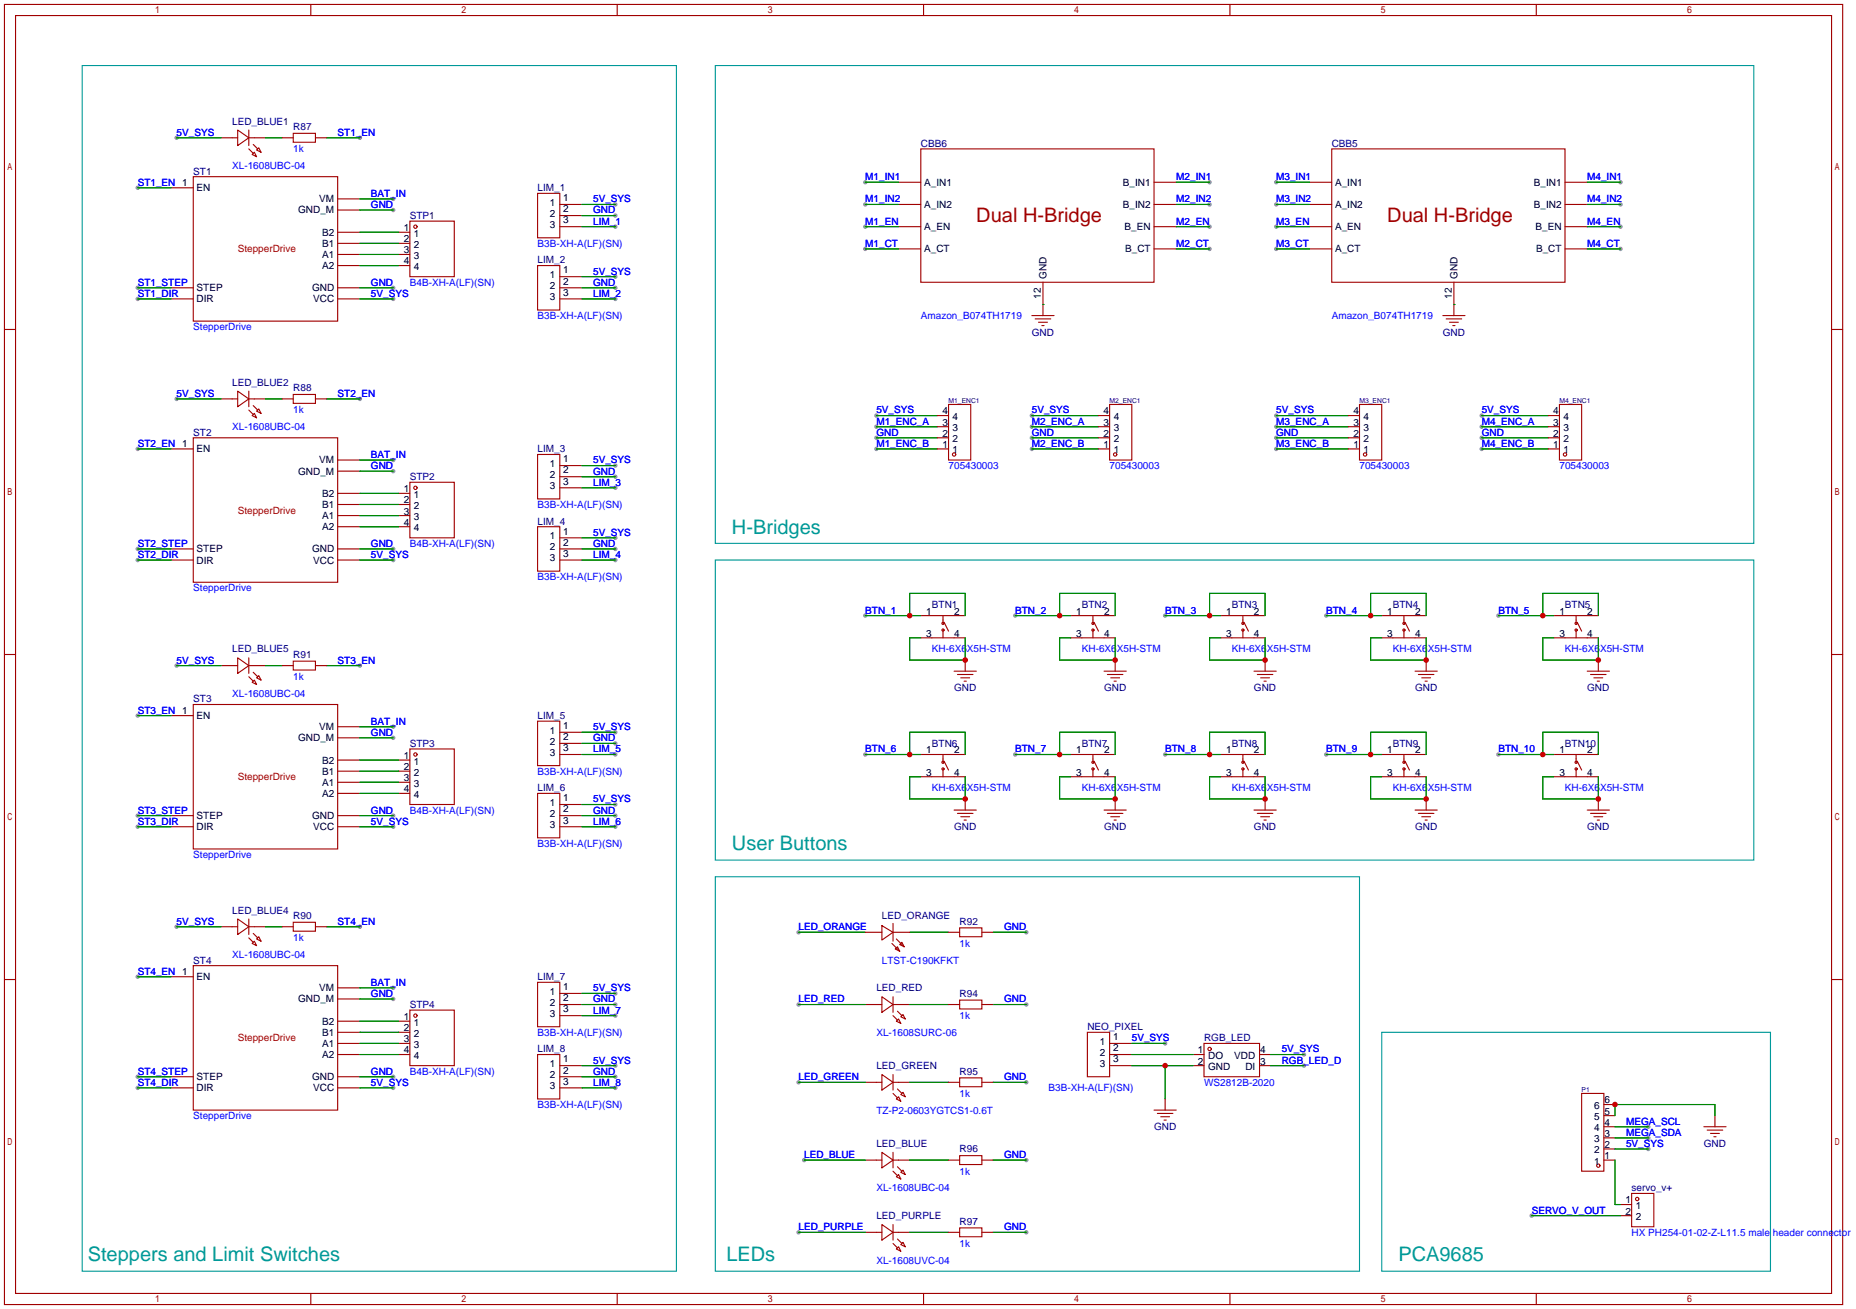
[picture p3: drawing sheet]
<svg xmlns="http://www.w3.org/2000/svg" width="424mm" height="299mm" viewBox="0 0 424 299" stroke-linecap="round" stroke-linejoin="round" font-family="sans-serif">
<g fill="#999">
<circle cx="376.9" cy="260.1" r=".51"/>
<circle cx="376.9" cy="257.6" r=".51"/>
<circle cx="376.9" cy="262.6" r=".51"/>
<circle cx="140.7" cy="46.7" r=".51"/>
<circle cx="140.7" cy="49.3" r=".51"/>
<circle cx="140.7" cy="51.8" r=".51"/>
<circle cx="140.7" cy="63.2" r=".51"/>
<circle cx="140.7" cy="65.8" r=".51"/>
<circle cx="140.7" cy="68.3" r=".51"/>
<circle cx="140.7" cy="106.4" r=".51"/>
<circle cx="140.7" cy="109" r=".51"/>
<circle cx="140.7" cy="111.5" r=".51"/>
<circle cx="140.7" cy="122.9" r=".51"/>
<circle cx="140.7" cy="125.5" r=".51"/>
<circle cx="140.7" cy="128" r=".51"/>
<circle cx="140.7" cy="227.1" r=".51"/>
<circle cx="140.7" cy="229.6" r=".51"/>
<circle cx="140.7" cy="232.2" r=".51"/>
<circle cx="140.7" cy="243.6" r=".51"/>
<circle cx="140.7" cy="246.1" r=".51"/>
<circle cx="140.7" cy="248.7" r=".51"/>
<circle cx="140.7" cy="167.4" r=".51"/>
<circle cx="140.7" cy="169.9" r=".51"/>
<circle cx="140.7" cy="172.5" r=".51"/>
<circle cx="140.7" cy="183.9" r=".51"/>
<circle cx="140.7" cy="186.4" r=".51"/>
<circle cx="140.7" cy="189" r=".51"/>
<circle cx="197.9" cy="140.7" r=".51"/>
<circle cx="232.2" cy="140.7" r=".51"/>
<circle cx="266.4" cy="140.7" r=".51"/>
<circle cx="303.3" cy="140.7" r=".51"/>
<circle cx="342.6" cy="140.7" r=".51"/>
<circle cx="197.9" cy="172.5" r=".51"/>
<circle cx="232.2" cy="172.5" r=".51"/>
<circle cx="266.4" cy="172.5" r=".51"/>
<circle cx="303.3" cy="172.5" r=".51"/>
<circle cx="342.6" cy="172.5" r=".51"/>
<circle cx="31.5" cy="42.9" r=".51"/>
<circle cx="31.5" cy="65.8" r=".51"/>
<circle cx="31.5" cy="68.3" r=".51"/>
<circle cx="31.5" cy="102.6" r=".51"/>
<circle cx="31.5" cy="125.5" r=".51"/>
<circle cx="31.5" cy="128" r=".51"/>
<circle cx="31.5" cy="163.6" r=".51"/>
<circle cx="31.5" cy="186.4" r=".51"/>
<circle cx="31.5" cy="189" r=".51"/>
<circle cx="31.5" cy="223.3" r=".51"/>
<circle cx="31.5" cy="246.1" r=".51"/>
<circle cx="31.5" cy="248.7" r=".51"/>
<circle cx="89.9" cy="105.2" r=".51"/>
<circle cx="89.9" cy="166.1" r=".51"/>
<circle cx="89.9" cy="45.5" r=".51"/>
<circle cx="89.9" cy="225.8" r=".51"/>
<circle cx="89.9" cy="228.3" r=".51"/>
<circle cx="89.9" cy="168.7" r=".51"/>
<circle cx="89.9" cy="107.7" r=".51"/>
<circle cx="89.9" cy="125.5" r=".51"/>
<circle cx="89.9" cy="186.4" r=".51"/>
<circle cx="89.9" cy="65.8" r=".51"/>
<circle cx="89.9" cy="48" r=".51"/>
<circle cx="89.9" cy="246.1" r=".51"/>
<circle cx="89.9" cy="248.7" r=".51"/>
<circle cx="89.9" cy="189" r=".51"/>
<circle cx="89.9" cy="128" r=".51"/>
<circle cx="89.9" cy="68.3" r=".51"/>
<circle cx="200.4" cy="95" r=".51"/>
<circle cx="200.4" cy="100.1" r=".51"/>
<circle cx="200.4" cy="97.5" r=".51"/>
<circle cx="200.4" cy="102.6" r=".51"/>
<circle cx="236" cy="95" r=".51"/>
<circle cx="236" cy="97.5" r=".51"/>
<circle cx="236" cy="100.1" r=".51"/>
<circle cx="236" cy="102.6" r=".51"/>
<circle cx="291.8" cy="95" r=".51"/>
<circle cx="291.8" cy="97.5" r=".51"/>
<circle cx="291.8" cy="100.1" r=".51"/>
<circle cx="291.8" cy="102.6" r=".51"/>
<circle cx="338.8" cy="95" r=".51"/>
<circle cx="338.8" cy="97.5" r=".51"/>
<circle cx="338.8" cy="100.1" r=".51"/>
<circle cx="338.8" cy="102.6" r=".51"/>
<circle cx="234.7" cy="213.1" r=".51"/>
<circle cx="234.7" cy="229.6" r=".51"/>
<circle cx="234.7" cy="247.4" r=".51"/>
<circle cx="234.7" cy="265.2" r=".51"/>
<circle cx="182.6" cy="213.1" r=".51"/>
<circle cx="182.6" cy="229.6" r=".51"/>
<circle cx="182.6" cy="247.4" r=".51"/>
<circle cx="183.9" cy="265.2" r=".51"/>
<circle cx="182.6" cy="281.7" r=".51"/>
<circle cx="234.7" cy="281.7" r=".51"/>
<circle cx="298.2" cy="241" r=".51"/>
<circle cx="266.4" cy="238.5" r=".51"/>
<circle cx="298.2" cy="243.6" r=".51"/>
<circle cx="197.9" cy="41.7" r=".51"/>
<circle cx="197.9" cy="46.7" r=".51"/>
<circle cx="197.9" cy="51.8" r=".51"/>
<circle cx="197.9" cy="56.9" r=".51"/>
<circle cx="276.6" cy="41.7" r=".51"/>
<circle cx="276.6" cy="46.7" r=".51"/>
<circle cx="276.6" cy="51.8" r=".51"/>
<circle cx="276.6" cy="56.9" r=".51"/>
<circle cx="370.6" cy="41.7" r=".51"/>
<circle cx="370.6" cy="46.7" r=".51"/>
<circle cx="370.6" cy="51.8" r=".51"/>
<circle cx="370.6" cy="56.9" r=".51"/>
<circle cx="291.8" cy="41.7" r=".51"/>
<circle cx="291.8" cy="46.7" r=".51"/>
<circle cx="291.8" cy="51.8" r=".51"/>
<circle cx="291.8" cy="56.9" r=".51"/>
<circle cx="350.3" cy="277.9" r=".51"/>
<circle cx="40.4" cy="31.5" r=".51"/>
<circle cx="82.3" cy="31.5" r=".51"/>
<circle cx="40.4" cy="91.2" r=".51"/>
<circle cx="82.3" cy="91.2" r=".51"/>
<circle cx="40.4" cy="211.8" r=".51"/>
<circle cx="82.3" cy="211.8" r=".51"/>
<circle cx="40.4" cy="152.1" r=".51"/>
<circle cx="82.3" cy="152.1" r=".51"/>
</g>
<g fill="none" stroke="#a10000" stroke-width=".25">
<path d="M1 1h420.4v297.2h-420.4zM3.6 3.6h415.2v292.1h-415.2zM71.1 1v2.6M141.1 1v2.6M211.2 1v2.6M281.3 1v2.6M351.3 1v2.6M50.5 31.5h3.9M54.4 29.7l2.5 1.8-2.5 1.8zM56.9 34l1 1.1M56.9 31.5h3.8M56.9 29.7v3.6"/>
<path d="M57.7 35.3l.5-.5 .5 1zM57.9 33l1 1M59.2 33.8l.5 1-1-.5zM64.5 31.5h2.6M67.1 30.5h5v2h-5zM72.1 31.5h2.6M210.6 34h53.3v30.5h-53.3zM304.5 34h53.4v30.5h-53.4zM39.1 42.9h5.1M44.2 40.4h33v33h-33zM77.2 45.5h5.1M77.2 48h5.1"/>
<path d="M77.2 53.1h5.1M77.2 55.6h5.1M77.2 58.2h5.1M91.2 53.1h2.5M91.2 55.6h2.5M91.2 58.2h2.5M93.7 50.5h10.2v12.7h-10.2zM122.9 44.2h5.1v10.2h-5.1zM128 46.7h5.1M128 51.8h5.1M128 49.3h5.1M205.5 41.7h5.1"/>
<path d="M205.5 46.7h5.1M205.5 51.8h5.1M205.5 56.9h5.1M263.9 41.7h5.1M263.9 46.7h5.1M263.9 51.8h5.1M263.9 56.9h5.1M299.5 41.7h5M299.5 46.7h5M299.5 51.8h5M299.5 56.9h5M357.9 41.7h5.1"/>
<path d="M357.9 46.7h5.1M357.9 51.8h5.1M357.9 56.9h5.1M1 75.3h2.6M39.1 68.3h5.1M39.1 65.8h5.1M77.2 68.3h5.1M77.2 65.8h5.1M77.2 60.7h5.1M91.2 60.7h2.5M122.9 60.7h5.1v10.2h-5.1zM128 68.3h5.1"/>
<path d="M128 65.8h5.1M128 63.2h5.1M236 72.1h5M236.7 72.9h3.6M237.5 73.7h2M238.3 74.4h.5M238.5 64.5v7.6M329.9 72.1h5.1M330.7 72.9h3.6M331.5 73.7h2M332.2 74.4h.5M332.5 64.5v7.6"/>
<path d="M418.8 75.3h2.6M50.5 91.2h3.9M54.4 89.4l2.5 1.8-2.5 1.8zM56.9 89.4v3.6M56.9 93.7l1 1M56.9 91.2h3.8M57.7 95l.5-.5 .5 1zM57.9 92.7l1 1M59.2 93.5l.5 1-1-.5zM64.5 91.2h2.6M67.1 90.2h5v2h-5zM72.1 91.2h2.6"/>
<path d="M214.4 97.5h2.5M214.4 95h2.5M216.9 92.5h5.1v12.7h-5.1zM251.2 97.5h2.5M251.2 95h2.5M253.7 92.5h5.1v12.7h-5.1zM308.4 97.5h2.5M308.4 95h2.5M310.9 92.5h5.1v12.7h-5.1zM354.1 97.5h2.5M354.1 95h2.5M356.6 92.5h5.1v12.7h-5.1z"/>
<path d="M39.1 102.6h5.1M44.2 100.1h33v33h-33zM77.2 105.2h5.1M77.2 107.7h5.1M77.2 112.8h5.1M77.2 115.3h5.1M77.2 117.9h5.1M91.2 112.8h2.5M91.2 115.3h2.5M91.2 117.9h2.5M93.7 110.2h10.2v12.7h-10.2zM122.9 103.9h5.1v10.1h-5.1z"/>
<path d="M128 106.4h5.1M128 109h5.1M128 111.5h5.1M214.4 102.6h2.5M214.4 100.1h2.5M251.2 102.6h2.5M251.2 100.1h2.5M308.4 102.6h2.5M308.4 100.1h2.5M354.1 102.6h2.5M354.1 100.1h2.5M39.1 128h5.1"/>
<path d="M39.1 125.5h5.1M77.2 128h5.1M77.2 125.5h5.1M77.2 120.4h5.1M91.2 120.4h2.5M122.9 120.4h5.1v10.2h-5.1zM128 128h5.1M128 125.5h5.1M128 122.9h5.1M1 149.6h2.6M50.5 152.1h3.9M54.4 150.4l2.5 1.7-2.5 1.8z"/>
<path d="M56.9 150.4v3.5M56.9 154.7l1 1M56.9 152.1h3.8M57.7 156l.5-.6 .5 1.1zM57.9 153.7l1 1M59.2 154.4l.5 1-1-.5zM64.5 152.1h2.6M67.1 151.1h5v2.1h-5zM72.1 152.1h2.6M210.6 145.8h10.1M210.6 140.7h10.1M215.6 140.7v1.8"/>
<path d="M215.6 144v1.8M215.9 142.2l1 2.1M218.2 153.4h5.1M218.9 154.2h3.6M219.7 154.9h2M220.5 155.7h.5M220.7 150.9v2.5M244.9 145.8h10.1M244.9 140.7h10.1M249.9 140.7v1.8M249.9 144v1.8M250.2 142.2l1 2.1"/>
<path d="M252.5 153.4h5.1M253.2 154.2h3.6M254 154.9h2M254.8 155.7h.5M255 150.9v2.5M279.1 145.8h10.2M279.1 140.7h10.2M284.2 140.7v1.8M284.2 144v1.8M284.5 142.2l1 2.1M286.8 153.4h5M287.5 154.2h3.6"/>
<path d="M288.3 154.9h2M289.1 155.7h.5M289.3 150.9v2.5M316 145.8h10.1M316 140.7h10.1M321.1 140.7v1.8M321.1 144v1.8M321.3 142.2l1 2.1M323.6 153.4h5.1M324.4 154.2h3.5M325.1 154.9h2.1M325.9 155.7h.5"/>
<path d="M326.1 150.9v2.5M355.3 145.8h10.2M355.3 140.7h10.2M360.4 140.7v1.8M360.4 144v1.8M360.7 142.2l1 2.1M363 153.4h5M363.7 154.2h3.6M364.5 154.9h2M365.3 155.7h.5M365.5 150.9v2.5M418.8 149.6h2.6"/>
<path d="M39.1 163.6h5.1M44.2 161h33v33.1h-33zM77.2 166.1h5.1M77.2 168.7h5.1M77.2 173.7h5.1M77.2 176.3h5.1M77.2 178.8h5.1M91.2 173.7h2.5M91.2 176.3h2.5M91.2 178.8h2.5M93.7 171.2h10.2v12.7h-10.2zM122.9 164.8h5.1v10.2h-5.1z"/>
<path d="M128 167.4h5.1M128 169.9h5.1M128 172.5h5.1M210.6 172.5h10.1M210.6 177.5h10.1M215.6 172.5v1.7M215.6 175.8v1.7M215.9 174l1 2M244.9 172.5h10.1M244.9 177.5h10.1M249.9 172.5v1.7M249.9 175.8v1.7"/>
<path d="M250.2 174l1 2M279.1 172.5h10.2M279.1 177.5h10.2M284.2 172.5v1.7M284.2 175.8v1.7M284.5 174l1 2M316 172.5h10.1M316 177.5h10.1M321.1 172.5v1.7M321.1 175.8v1.7M321.3 174l1 2M355.3 172.5h10.2"/>
<path d="M355.3 177.5h10.2M360.4 172.5v1.7M360.4 175.8v1.7M360.7 174l1 2M39.1 189h5.1M39.1 186.4h5.1M77.2 189h5.1M77.2 186.4h5.1M77.2 181.4h5.1M91.2 181.4h2.5M122.9 181.4h5.1v10.1h-5.1zM128 189h5.1"/>
<path d="M128 186.4h5.1M128 183.9h5.1M218.2 185.2h5.1M218.9 185.9h3.6M219.7 186.7h2M220.5 187.5h.5M220.7 182.6v2.6M252.5 185.2h5.1M253.2 185.9h3.6M254 186.7h2M254.8 187.5h.5M255 182.6v2.6"/>
<path d="M286.8 185.2h5M287.5 185.9h3.6M288.3 186.7h2M289.1 187.5h.5M289.3 182.6v2.6M323.6 185.2h5.1M324.4 185.9h3.5M325.1 186.7h2.1M325.9 187.5h.5M326.1 182.6v2.6M363 185.2h5M363.7 185.9h3.6"/>
<path d="M364.5 186.7h2M365.3 187.5h.5M365.5 182.6v2.6M50.5 211.8h3.9M54.4 210.1l2.5 1.7-2.5 1.8zM56.9 210.1v3.5M56.9 214.4l1 1M56.9 211.8h3.8M57.7 215.6l.5-.5 .5 1.1zM57.9 213.4l1 1M59.2 214.1l.5 1-1-.5zM64.5 211.8h2.6"/>
<path d="M67.1 210.8h5v2.1h-5zM72.1 211.8h2.6M197.9 213.1h3.8M201.7 211.6l2.5 1.5-2.5 1.8zM204 215.6l1.7 1.8M204.2 211.1v4M204.2 213.1h3.8M204.7 216.9l.5-.5 .5 1zM205 214.6l1.8 1.8M205.7 215.9l.5-.5 .6 1zM216.9 213.1h2.6M219.5 212.1h5v2h-5z"/>
<path d="M224.5 213.1h2.6M1 223.9h2.6M39.1 223.3h5.1M44.2 220.7h33v33h-33zM77.2 225.8h5.1M77.2 228.3h5.1M77.2 233.4h5.1M77.2 236h5.1M77.2 238.5h5.1M91.2 233.4h2.5M91.2 236h2.5M91.2 238.5h2.5"/>
<path d="M93.7 230.9h10.2v12.7h-10.2zM122.9 224.5h5.1v10.2h-5.1zM128 227.1h5.1M128 229.6h5.1M128 232.2h5.1M197.9 229.6h3.8M201.7 227.8l2.5 1.8-2.5 1.8zM204.2 229.6h3.8M204.2 227.8v3.6M204.2 232.2l1 1M205 233.4l.5-.5 .5 1zM205.2 231.1l1 1.1"/>
<path d="M206 232.4l.5-.5 .5 1zM216.9 229.6h2.6M219.5 228.6h5v2h-5zM224.5 229.6h2.6M248.7 236h5v10.1h-5zM253.7 238.5h5.1M275.3 238.5h12.7v7.6h-12.7zM418.8 223.9h2.6M39.1 248.7h5.1M39.1 246.1h5.1M77.2 248.7h5.1M77.2 246.1h5.1"/>
<path d="M77.2 241h5.1M91.2 241h2.5M122.9 241h5.1v10.2h-5.1zM128 248.7h5.1M128 246.1h5.1M128 243.6h5.1M197.9 247.4h3.8M201.7 245.6l2.5 1.8-2.5 1.8zM204.2 245.6v3.6M204.2 249.9l1 1.1M204.2 247.4h3.8M205 251.2l.5-.5 .5 1z"/>
<path d="M205.2 248.9l1 1M206 250.2l.5-.5 .5 1zM216.9 247.4h2.6M219.5 246.4h5v2h-5zM224.5 247.4h2.6M253.7 241h5.1M253.7 243.6h5.1M263.9 253.7h5.1M264.7 254.5h3.5M265.4 255.3h2.1M266.2 256h.5M266.4 251.2v2.5"/>
<path d="M272.8 241h2.5M272.8 243.6h2.5M288 241h2.6M288 243.6h2.6M361.7 249.9h5.1v17.8h-5.1zM366.8 257.6h2.5M366.8 255h2.5M366.8 252.5h2.5M389.6 257.6h5.1M390.4 258.3h3.6M391.2 259.1h2M391.9 259.8h.5"/>
<path d="M392.2 255v2.6M197.9 265.2h3.8M201.7 263.4l2.5 1.8-2.5 1.8zM201.7 279.9l2.5 1.8-2.5 1.8zM204.2 265.2h3.8M204.2 267.7l1 1M204.2 263.4v3.6M204.2 279.9v3.6M205 269l.5-.5 .5 1zM205.2 266.7l1 1M206 268l.5-.5 .5 1zM216.9 265.2h2.6"/>
<path d="M219.5 264.2h5v2h-5zM224.5 265.2h2.6M366.8 265.2h2.5M366.8 262.6h2.5M366.8 260.1h2.5M370.6 275.3h2.5M370.6 277.9h2.5M373.1 272.8h5.1v7.6h-5.1zM71.1 295.7v2.5M141.1 295.7v2.5M197.9 281.7h3.8M204.2 284.2l1 1"/>
<path d="M204.2 281.7h3.8M205 285.5l.5-.5 .5 1zM205.2 283.2l1 1M206 284.5l.5-.5 .5 1zM211.2 295.7v2.5M216.9 281.7h2.6M219.5 280.7h5v2h-5zM224.5 281.7h2.6M281.3 295.7v2.5M351.3 295.7v2.5"/>
<circle cx="95" cy="51.8" r=".38"/>
<circle cx="95" cy="111.5" r=".38"/>
<circle cx="218.2" cy="103.9" r=".38"/>
<circle cx="255" cy="103.9" r=".38"/>
<circle cx="312.2" cy="103.9" r=".38"/>
<circle cx="357.9" cy="103.9" r=".38"/>
<circle cx="215.6" cy="144" r=".25"/>
<circle cx="215.6" cy="142.5" r=".25"/>
<circle cx="249.9" cy="144" r=".25"/>
<circle cx="249.9" cy="142.5" r=".25"/>
<circle cx="284.2" cy="144" r=".25"/>
<circle cx="284.2" cy="142.5" r=".25"/>
<circle cx="321.1" cy="144" r=".25"/>
<circle cx="321.1" cy="142.5" r=".25"/>
<circle cx="360.4" cy="144" r=".25"/>
<circle cx="360.4" cy="142.5" r=".25"/>
<circle cx="95" cy="172.5" r=".38"/>
<circle cx="215.6" cy="175.8" r=".25"/>
<circle cx="215.6" cy="174.2" r=".25"/>
<circle cx="249.9" cy="175.8" r=".25"/>
<circle cx="249.9" cy="174.2" r=".25"/>
<circle cx="284.2" cy="175.8" r=".25"/>
<circle cx="284.2" cy="174.2" r=".25"/>
<circle cx="321.1" cy="175.8" r=".25"/>
<circle cx="321.1" cy="174.2" r=".25"/>
<circle cx="360.4" cy="175.8" r=".25"/>
<circle cx="360.4" cy="174.2" r=".25"/>
<circle cx="95" cy="232.2" r=".38"/>
<circle cx="276.6" cy="239.8" r=".38"/>
<circle cx="365.5" cy="266.4" r=".38"/>
<circle cx="374.4" cy="274.1" r=".38"/>
</g>
<g fill="none" stroke="#008700" stroke-width=".25">
<path d="M40.4 31.5h10.1M60.7 31.5h3.8M74.7 31.5h7.6M31.5 42.9h7.6M82.3 53.1h8.9M82.3 55.6h8.9M82.3 58.2h8.9M82.3 45.5h7.6M82.3 48h7.6M133.1 46.7h7.6M133.1 49.3h7.6M133.1 51.8h7.6"/>
<path d="M197.9 46.7h7.6M197.9 51.8h7.6M197.9 41.7h7.6M197.9 56.9h7.6M269 46.7h7.6M269 51.8h7.6M269 41.7h7.6M269 56.9h7.6M291.8 46.7h7.7M291.8 51.8h7.7M291.8 41.7h7.7M291.8 56.9h7.7"/>
<path d="M363 46.7h7.6M363 51.8h7.6M363 41.7h7.6M363 56.9h7.6M31.5 65.8h7.6M31.5 68.3h7.6M82.3 60.7h8.9M82.3 65.8h7.6M82.3 68.3h7.6M133.1 63.2h7.6M133.1 65.8h7.6M133.1 68.3h7.6"/>
<path d="M238.5 69.6h.1M332.5 69.6h.1M40.4 91.2h10.1M60.7 91.2h3.8M74.7 91.2h7.6M200.4 95h14M200.4 97.5h14M236 95h15.2M236 97.5h15.2M291.8 95h16.6M291.8 97.5h16.6M338.8 95h15.3"/>
<path d="M338.8 97.5h15.3M31.5 102.6h7.6M82.3 112.8h8.9M82.3 115.3h8.9M82.3 117.9h8.9M82.3 105.2h7.6M82.3 107.7h7.6M133.1 106.4h7.6M133.1 109h7.6M133.1 111.5h7.6M200.4 102.6h14M200.4 100.1h14"/>
<path d="M236 102.6h15.2M236 100.1h15.2M291.8 102.6h16.6M291.8 100.1h16.6M338.8 102.6h15.3M338.8 100.1h15.3M31.5 125.5h7.6M31.5 128h7.6M82.3 120.4h8.9M82.3 125.5h7.6M82.3 128h7.6M133.1 122.9h7.6"/>
<path d="M133.1 125.5h7.6M133.1 128h7.6M40.4 152.1h10.1M60.7 152.1h3.8M74.7 152.1h7.6M197.9 140.7h12.7M208 140.7v-5.1h12.7v5.1M210.6 145.8h-2.6v5.1h12.7v-5.1M232.2 140.7h12.7M242.3 140.7v-5.1h12.7v5.1M244.9 145.8h-2.6v5.1h12.7v-5.1M266.4 140.7h12.7"/>
<path d="M276.6 140.7v-5.1h12.7v5.1M279.1 145.8h-2.5v5.1h12.7v-5.1M303.3 140.7h12.7M313.4 140.7v-5.1h12.7v5.1M316 145.8h-2.6v5.1h12.7v-5.1M342.6 140.7h12.7M352.8 140.7v-5.1h12.7v5.1M355.3 145.8h-2.5v5.1h12.7v-5.1M31.5 163.6h7.6M82.3 178.8h8.9M82.3 176.3h8.9M82.3 173.7h8.9"/>
<path d="M82.3 166.1h7.6M82.3 168.7h7.6M133.1 167.4h7.6M133.1 169.9h7.6M133.1 172.5h7.6M197.9 172.5h12.7M208 172.5v-5.1h12.7v5.1M210.6 177.5h-2.6v5.1h12.7v-5.1M232.2 172.5h12.7M242.3 172.5v-5.1h12.7v5.1M244.9 177.5h-2.6v5.1h12.7v-5.1M266.4 172.5h12.7"/>
<path d="M276.6 172.5v-5.1h12.7v5.1M279.1 177.5h-2.5v5.1h12.7v-5.1M303.3 172.5h12.7M313.4 172.5v-5.1h12.7v5.1M316 177.5h-2.6v5.1h12.7v-5.1M342.6 172.5h12.7M352.8 172.5v-5.1h12.7v5.1M355.3 177.5h-2.5v5.1h12.7v-5.1M31.5 186.4h7.6M31.5 189h7.6M82.3 181.4h8.9M82.3 186.4h7.6"/>
<path d="M82.3 189h7.6M133.1 183.9h7.6M133.1 186.4h7.6M133.1 189h7.6M40.4 211.8h10.1M60.7 211.8h3.8M74.7 211.8h7.6M182.6 213.1h15.3M208 213.1h8.9M227.1 213.1h7.6M31.5 223.3h7.6M82.3 233.4h8.9"/>
<path d="M82.3 236h8.9M82.3 238.5h8.9M82.3 225.8h7.6M82.3 228.3h7.6M133.1 227.1h7.6M133.1 229.6h7.6M133.1 232.2h7.6M182.6 229.6h15.3M208 229.6h8.9M227.1 229.6h7.6M258.8 238.5h7.6M31.5 246.1h7.6"/>
<path d="M31.5 248.7h7.6M82.3 241h8.9M82.3 246.1h7.6M82.3 248.7h7.6M133.1 243.6h7.6M133.1 246.1h7.6M133.1 248.7h7.6M182.6 247.4h15.3M208 247.4h8.9M227.1 247.4h7.6M258.8 241h14M258.8 243.6h14"/>
<path d="M266.4 243.6v7.6M290.6 241h7.6M290.6 243.6h7.6M369.3 255v-2.5h22.9v2.5M369.3 257.6h7.6M183.9 265.2h14M208 265.2h8.9M227.1 265.2h7.6M350.3 277.9h20.3M369.3 265.2v10.1h1.3M369.3 260.1h7.6M369.3 262.6h7.6"/>
<path d="M182.6 281.7h15.3M208 281.7h8.9M227.1 281.7h7.6"/>
</g>
<path d="M18.8 15h135.9v275.6h-135.9zM163.6 15h237.5v109.2h-237.5zM163.6 128h237.5v68.6h-237.5zM163.6 200.4h147.3v90.2h-147.3zM316 236h88.9v54.6h-88.9z" fill="none" stroke="#099" stroke-width=".25"/>
<g fill="#c00">
<circle cx="369.3" cy="252.5" r=".63"/>
<circle cx="208" cy="140.7" r=".63"/>
<circle cx="220.7" cy="150.9" r=".63"/>
<circle cx="242.3" cy="140.7" r=".63"/>
<circle cx="255" cy="150.9" r=".63"/>
<circle cx="276.6" cy="140.7" r=".63"/>
<circle cx="289.3" cy="150.9" r=".63"/>
<circle cx="313.4" cy="140.7" r=".63"/>
<circle cx="326.1" cy="150.9" r=".63"/>
<circle cx="352.8" cy="140.7" r=".63"/>
<circle cx="365.5" cy="150.9" r=".63"/>
<circle cx="208" cy="172.5" r=".63"/>
<circle cx="220.7" cy="182.6" r=".63"/>
<circle cx="242.3" cy="172.5" r=".63"/>
<circle cx="255" cy="182.6" r=".63"/>
<circle cx="276.6" cy="172.5" r=".63"/>
<circle cx="289.3" cy="182.6" r=".63"/>
<circle cx="313.4" cy="172.5" r=".63"/>
<circle cx="326.1" cy="182.6" r=".63"/>
<circle cx="352.8" cy="172.5" r=".63"/>
<circle cx="365.5" cy="182.6" r=".63"/>
<circle cx="266.4" cy="243.6" r=".63"/>
</g>
<g font-size="4.6" fill="#a00000">
<text x="223.3" y="50.9">Dual H-Bridge</text>
<text x="317.2" y="50.9">Dual H-Bridge</text>
</g>
<g font-size="4.6" fill="#099">
<text x="167.4" y="122">H-Bridges</text>
<text x="167.4" y="194.4">User Buttons</text>
<text x="20.1" y="288.3">Steppers and Limit Switches</text>
<text x="166.1" y="288.3">LEDs</text>
<text x="319.8" y="288.3">PCA9685</text>
</g>
<g font-size="2.3" fill="#000080">
<text x="53.1" y="28.5">LED_BLUE1</text>
<text x="67.1" y="29.7">R87</text>
<text x="210.6" y="33.6">CBB6</text>
<text x="304.5" y="33.6">CBB5</text>
<text x="44.2" y="39.9">ST1</text>
<text x="122.9" y="43.7">LIM_1</text>
<text x="93.7" y="50.1">STP1</text>
<text x="122.9" y="60.2">LIM_2</text>
<text x="236" y="76.7">GND</text>
<text x="329.9" y="76.7">GND</text>
<text x="53.1" y="88.2">LED_BLUE2</text>
<text x="67.1" y="89.4">R88</text>
<text x="44.2" y="99.6">ST2</text>
<text x="122.9" y="103.4">LIM_3</text>
<text x="93.7" y="109.8">STP2</text>
<text x="122.9" y="119.9">LIM_4</text>
<text x="213.1" y="139">BTN1</text>
<text x="247.4" y="139">BTN2</text>
<text x="281.7" y="139">BTN3</text>
<text x="318.5" y="139">BTN4</text>
<text x="357.9" y="139">BTN5</text>
<text x="53.1" y="149.1">LED_BLUE5</text>
<text x="67.1" y="150.4">R91</text>
<text x="44.2" y="160.6">ST3</text>
<text x="218.2" y="158">GND</text>
<text x="252.5" y="158">GND</text>
<text x="286.8" y="158">GND</text>
<text x="323.6" y="158">GND</text>
<text x="363" y="158">GND</text>
<text x="122.9" y="164.4">LIM_5</text>
<text x="93.7" y="170.7">STP3</text>
<text x="213.1" y="170.7">BTN6</text>
<text x="247.4" y="170.7">BTN7</text>
<text x="281.7" y="170.7">BTN8</text>
<text x="318.5" y="170.7">BTN9</text>
<text x="357.9" y="170.7">BTN10</text>
<text x="122.9" y="180.9">LIM_6</text>
<text x="218.2" y="189.8">GND</text>
<text x="252.5" y="189.8">GND</text>
<text x="286.8" y="189.8">GND</text>
<text x="323.6" y="189.8">GND</text>
<text x="363" y="189.8">GND</text>
<text x="53.1" y="208.8">LED_BLUE4</text>
<text x="67.1" y="210.1">R90</text>
<text x="201.7" y="210.1">LED_ORANGE</text>
<text x="219.5" y="211.4">R92</text>
<text x="44.2" y="220.2">ST4</text>
<text x="122.9" y="224.1">LIM_7</text>
<text x="200.4" y="226.6">LED_RED</text>
<text x="219.5" y="227.9">R94</text>
<text x="93.7" y="230.4">STP4</text>
<text x="248.7" y="235.5">NEO_PIXEL</text>
<text x="275.3" y="238">RGB_LED</text>
<text x="122.9" y="240.6">LIM_8</text>
<text x="200.4" y="244.4">LED_GREEN</text>
<text x="219.5" y="245.6">R95</text>
<text x="200.4" y="262.2">LED_BLUE</text>
<text x="219.5" y="263.4">R96</text>
<text x="263.9" y="258.3">GND</text>
<text x="389.6" y="262.2">GND</text>
<text x="373.1" y="272.3">servo_v+</text>
<text x="200.4" y="278.7">LED_PURPLE</text>
<text x="219.5" y="279.9">R97</text>
</g>
<g font-size="2.3" fill="#00f">
<text x="40.4" y="31">5V_SYS</text>
<text x="67.1" y="34.8">1k</text>
<text x="77.2" y="31">ST1_EN</text>
<text x="53.1" y="38.6">XL-1608UBC-04</text>
<text x="197.9" y="41.2">M1_IN1</text>
<text x="269" y="41.2">M2_IN1</text>
<text x="291.8" y="41.2">M3_IN1</text>
<text x="363" y="41.2">M4_IN1</text>
<text x="31.5" y="42.4">ST1_EN 1</text>
<text x="84.8" y="45">BAT_IN</text>
<text x="84.8" y="47.5">GND</text>
<text x="135.6" y="46.3">5V_SYS</text>
<text x="197.9" y="46.3">M1_IN2</text>
<text x="269" y="46.3">M2_IN2</text>
<text x="291.8" y="46.3">M3_IN2</text>
<text x="363" y="46.3">M4_IN2</text>
<text x="135.6" y="48.8">GND</text>
<text x="135.6" y="51.3">LIM_1</text>
<text x="197.9" y="51.3">M1_EN</text>
<text x="269" y="51.3">M2_EN</text>
<text x="291.8" y="51.3">M3_EN</text>
<text x="363" y="51.3">M4_EN</text>
<text x="122.9" y="56.4">B3B-XH-A(LF)(SN)</text>
<text x="197.9" y="56.4">M1_CT</text>
<text x="269" y="56.4">M2_CT</text>
<text x="291.8" y="56.4">M3_CT</text>
<text x="363" y="56.4">M4_CT</text>
<text x="31.5" y="65.3">ST1_STEP</text>
<text x="84.8" y="65.3">GND</text>
<text x="93.7" y="65.3">B4B-XH-A(LF)(SN)</text>
<text x="135.6" y="62.8">5V_SYS</text>
<text x="135.6" y="65.3">GND</text>
<text x="31.5" y="67.8">ST1_DIR</text>
<text x="84.8" y="67.8">5V_SYS</text>
<text x="135.6" y="67.8">LIM_2</text>
<text x="44.2" y="75.5">StepperDrive</text>
<text x="122.9" y="72.9">B3B-XH-A(LF)(SN)</text>
<text x="210.6" y="72.9">Amazon_B074TH1719</text>
<text x="304.5" y="72.9">Amazon_B074TH1719</text>
<text x="40.4" y="90.7">5V_SYS</text>
<text x="67.1" y="94.5">1k</text>
<text x="77.2" y="90.7">ST2_EN</text>
<text x="200.4" y="94.5">5V_SYS</text>
<text x="236" y="94.5">5V_SYS</text>
<text x="291.8" y="94.5">5V_SYS</text>
<text x="338.8" y="94.5">5V_SYS</text>
<text x="53.1" y="98.3">XL-1608UBC-04</text>
<text x="200.4" y="99.6">GND</text>
<text x="200.4" y="97.1">M1_ENC_A</text>
<text x="236" y="97.1">M2_ENC_A</text>
<text x="236" y="99.6">GND</text>
<text x="291.8" y="97.1">M3_ENC_A</text>
<text x="291.8" y="99.6">GND</text>
<text x="338.8" y="97.1">M4_ENC_A</text>
<text x="338.8" y="99.6">GND</text>
<text x="31.5" y="102.1">ST2_EN 1</text>
<text x="84.8" y="104.7">BAT_IN</text>
<text x="84.8" y="107.2">GND</text>
<text x="135.6" y="105.9">5V_SYS</text>
<text x="200.4" y="102.1">M1_ENC_B</text>
<text x="216.9" y="107.2">705430003</text>
<text x="236" y="102.1">M2_ENC_B</text>
<text x="253.7" y="107.2">705430003</text>
<text x="291.8" y="102.1">M3_ENC_B</text>
<text x="310.9" y="107.2">705430003</text>
<text x="338.8" y="102.1">M4_ENC_B</text>
<text x="356.6" y="107.2">705430003</text>
<text x="135.6" y="108.5">GND</text>
<text x="135.6" y="111">LIM_3</text>
<text x="122.9" y="116.1">B3B-XH-A(LF)(SN)</text>
<text x="31.5" y="125">ST2_STEP</text>
<text x="84.8" y="125">GND</text>
<text x="93.7" y="125">B4B-XH-A(LF)(SN)</text>
<text x="135.6" y="122.5">5V_SYS</text>
<text x="135.6" y="125">GND</text>
<text x="31.5" y="127.5">ST2_DIR</text>
<text x="84.8" y="127.5">5V_SYS</text>
<text x="135.6" y="127.5">LIM_4</text>
<text x="44.2" y="135.2">StepperDrive</text>
<text x="122.9" y="132.6">B3B-XH-A(LF)(SN)</text>
<text x="197.9" y="140.2">BTN_1</text>
<text x="232.2" y="140.2">BTN_2</text>
<text x="266.4" y="140.2">BTN_3</text>
<text x="303.3" y="140.2">BTN_4</text>
<text x="342.6" y="140.2">BTN_5</text>
<text x="213.1" y="149.1">KH-6X6X5H-STM</text>
<text x="247.4" y="149.1">KH-6X6X5H-STM</text>
<text x="281.7" y="149.1">KH-6X6X5H-STM</text>
<text x="318.5" y="149.1">KH-6X6X5H-STM</text>
<text x="357.9" y="149.1">KH-6X6X5H-STM</text>
<text x="40.4" y="151.7">5V_SYS</text>
<text x="67.1" y="155.5">1k</text>
<text x="77.2" y="151.7">ST3_EN</text>
<text x="53.1" y="159.3">XL-1608UBC-04</text>
<text x="31.5" y="163.1">ST3_EN 1</text>
<text x="84.8" y="165.6">BAT_IN</text>
<text x="135.6" y="166.9">5V_SYS</text>
<text x="84.8" y="168.2">GND</text>
<text x="135.6" y="169.4">GND</text>
<text x="135.6" y="172">LIM_5</text>
<text x="197.9" y="172">BTN_6</text>
<text x="232.2" y="172">BTN_7</text>
<text x="266.4" y="172">BTN_8</text>
<text x="303.3" y="172">BTN_9</text>
<text x="342.6" y="172">BTN_10</text>
<text x="122.9" y="177.1">B3B-XH-A(LF)(SN)</text>
<text x="31.5" y="186">ST3_STEP</text>
<text x="84.8" y="186">GND</text>
<text x="93.7" y="186">B4B-XH-A(LF)(SN)</text>
<text x="135.6" y="183.4">5V_SYS</text>
<text x="135.6" y="186">GND</text>
<text x="213.1" y="180.9">KH-6X6X5H-STM</text>
<text x="247.4" y="180.9">KH-6X6X5H-STM</text>
<text x="281.7" y="180.9">KH-6X6X5H-STM</text>
<text x="318.5" y="180.9">KH-6X6X5H-STM</text>
<text x="357.9" y="180.9">KH-6X6X5H-STM</text>
<text x="31.5" y="188.5">ST3_DIR</text>
<text x="84.8" y="188.5">5V_SYS</text>
<text x="135.6" y="188.5">LIM_6</text>
<text x="44.2" y="196.1">StepperDrive</text>
<text x="122.9" y="193.6">B3B-XH-A(LF)(SN)</text>
<text x="40.4" y="211.4">5V_SYS</text>
<text x="67.1" y="215.2">1k</text>
<text x="77.2" y="211.4">ST4_EN</text>
<text x="182.6" y="212.6">LED_ORANGE</text>
<text x="229.6" y="212.6">GND</text>
<text x="53.1" y="219">XL-1608UBC-04</text>
<text x="201.7" y="220.2">LTST-C190KFKT</text>
<text x="219.5" y="216.4">1k</text>
<text x="31.5" y="222.8">ST4_EN 1</text>
<text x="84.8" y="225.3">BAT_IN</text>
<text x="84.8" y="227.9">GND</text>
<text x="135.6" y="226.6">5V_SYS</text>
<text x="135.6" y="229.1">GND</text>
<text x="135.6" y="231.7">LIM_7</text>
<text x="182.6" y="229.1">LED_RED</text>
<text x="219.5" y="232.9">1k</text>
<text x="229.6" y="229.1">GND</text>
<text x="122.9" y="236.8">B3B-XH-A(LF)(SN)</text>
<text x="200.4" y="236.8">XL-1608SURC-06</text>
<text x="258.8" y="238">5V_SYS</text>
<text x="31.5" y="245.6">ST4_STEP</text>
<text x="84.8" y="245.6">GND</text>
<text x="93.7" y="245.6">B4B-XH-A(LF)(SN)</text>
<text x="135.6" y="243.1">5V_SYS</text>
<text x="135.6" y="245.6">GND</text>
<text x="293.1" y="240.6">5V_SYS</text>
<text x="293.1" y="243.1">RGB_LED_D</text>
<text x="31.5" y="248.2">ST4_DIR</text>
<text x="84.8" y="248.2">5V_SYS</text>
<text x="135.6" y="248.2">LIM_8</text>
<text x="182.6" y="246.9">LED_GREEN</text>
<text x="219.5" y="250.7">1k</text>
<text x="229.6" y="246.9">GND</text>
<text x="239.8" y="249.5">B3B-XH-A(LF)(SN)</text>
<text x="275.3" y="248.2">WS2812B-2020</text>
<text x="44.2" y="255.8">StepperDrive</text>
<text x="122.9" y="253.3">B3B-XH-A(LF)(SN)</text>
<text x="200.4" y="254.5">TZ-P2-0603YGTCS1-0.6T</text>
<text x="371.9" y="257.1">MEGA_SCL</text>
<text x="371.9" y="259.6">MEGA_SDA</text>
<text x="371.9" y="262.2">5V_SYS</text>
<text x="183.9" y="264.7">LED_BLUE</text>
<text x="219.5" y="268.5">1k</text>
<text x="229.6" y="264.7">GND</text>
<text x="200.4" y="272.3">XL-1608UBC-04</text>
<text x="182.6" y="281.2">LED_PURPLE</text>
<text x="229.6" y="281.2">GND</text>
<text x="350.3" y="277.4">SERVO_V_OUT</text>
<text x="219.5" y="285">1k</text>
<text x="373.1" y="282.5">HX PH254-01-02-Z-L11.5 male header connector</text>
<text x="200.4" y="288.8">XL-1608UVC-04</text>
</g>
<g font-size="2.3">
<text x="45" y="43.7">EN</text>
<text x="73" y="46.3">VM</text>
<text x="125.8" y="47">1</text>
<text x="128.8" y="46">1</text>
<text x="211.3" y="42.4">A_IN1</text>
<text x="211.3" y="47.5">A_IN2</text>
<text x="256.8" y="42.4">B_IN1</text>
<text x="256.8" y="47.5">B_IN2</text>
<text x="305.3" y="42.4">A_IN1</text>
<text x="305.3" y="47.5">A_IN2</text>
<text x="350.8" y="42.4">B_IN1</text>
<text x="350.8" y="47.5">B_IN2</text>
<text x="68.2" y="48.8">GND_M</text>
<text x="73.7" y="53.9">B2</text>
<text x="92.3" y="52.8">1</text>
<text x="125.8" y="49.6">2</text>
<text x="125.8" y="52.1">3</text>
<text x="128.8" y="48.5">2</text>
<text x="128.8" y="51.1">3</text>
<text x="211.3" y="52.6">A_EN</text>
<text x="257.2" y="52.6">B_EN</text>
<text x="305.3" y="52.6">A_EN</text>
<text x="351.1" y="52.6">B_EN</text>
<text x="73.7" y="56.4">B1</text>
<text x="73.7" y="59">A1</text>
<text x="92.3" y="55.4">2</text>
<text x="92.3" y="57.9">3</text>
<text x="94.7" y="54.1">1</text>
<text x="94.7" y="56.6">2</text>
<text x="94.7" y="59.2">3</text>
<text x="211.3" y="57.7">A_CT</text>
<text x="257.3" y="57.7">B_CT</text>
<text x="305.3" y="57.7">A_CT</text>
<text x="351.3" y="57.7">B_CT</text>
<text x="73.7" y="61.5">A2</text>
<text x="92.3" y="60.5">4</text>
<text x="94.7" y="61.7">4</text>
<text x="125.8" y="63.5">1</text>
<text x="128.8" y="62.5">1</text>
<text x="128.8" y="65.1">2</text>
<text x="239.3" y="63.8" transform="rotate(-90 239.3 63.8)">GND</text>
<text x="333.3" y="63.8" transform="rotate(-90 333.3 63.8)">GND</text>
<text x="45" y="66.6">STEP</text>
<text x="45" y="69.1">DIR</text>
<text x="71.4" y="66.6">GND</text>
<text x="71.6" y="69.1">VCC</text>
<text x="125.8" y="66.1">2</text>
<text x="125.8" y="68.6">3</text>
<text x="128.8" y="67.6">3</text>
<text x="238" y="68.3" transform="rotate(-90 238 68.3)">12</text>
<text x="332" y="68.3" transform="rotate(-90 332 68.3)">12</text>
<text x="215.5" y="94.7">4</text>
<text x="252.3" y="94.7">4</text>
<text x="309.5" y="94.7">4</text>
<text x="355.2" y="94.7">4</text>
<text x="215.5" y="99.8">2</text>
<text x="215.5" y="97.3">3</text>
<text x="217.9" y="101.1">2</text>
<text x="217.9" y="98.6">3</text>
<text x="217.9" y="96">4</text>
<text x="252.3" y="99.8">2</text>
<text x="252.3" y="97.3">3</text>
<text x="254.7" y="101.1">2</text>
<text x="254.7" y="98.6">3</text>
<text x="254.7" y="96">4</text>
<text x="309.5" y="99.8">2</text>
<text x="309.5" y="97.3">3</text>
<text x="311.8" y="101.1">2</text>
<text x="311.8" y="98.6">3</text>
<text x="311.8" y="96">4</text>
<text x="355.2" y="99.8">2</text>
<text x="355.2" y="97.3">3</text>
<text x="357.6" y="101.1">2</text>
<text x="357.6" y="98.6">3</text>
<text x="357.6" y="96">4</text>
<text x="45" y="103.4">EN</text>
<text x="73" y="105.9">VM</text>
<text x="125.8" y="106.7">1</text>
<text x="128.8" y="105.7">1</text>
<text x="215.5" y="102.4">1</text>
<text x="217.9" y="103.6">1</text>
<text x="252.3" y="102.4">1</text>
<text x="254.7" y="103.6">1</text>
<text x="309.5" y="102.4">1</text>
<text x="311.8" y="103.6">1</text>
<text x="355.2" y="102.4">1</text>
<text x="357.6" y="103.6">1</text>
<text x="68.2" y="108.5">GND_M</text>
<text x="73.7" y="113.6">B2</text>
<text x="92.3" y="112.5">1</text>
<text x="94.7" y="113.8">1</text>
<text x="125.8" y="109.2">2</text>
<text x="125.8" y="111.8">3</text>
<text x="128.8" y="108.2">2</text>
<text x="128.8" y="110.8">3</text>
<text x="73.7" y="116.1">B1</text>
<text x="73.7" y="118.6">A1</text>
<text x="92.3" y="115.1">2</text>
<text x="92.3" y="117.6">3</text>
<text x="94.7" y="116.3">2</text>
<text x="94.7" y="118.9">3</text>
<text x="73.7" y="121.2">A2</text>
<text x="92.3" y="120.1">4</text>
<text x="94.7" y="121.4">4</text>
<text x="125.8" y="123.2">1</text>
<text x="125.8" y="125.8">2</text>
<text x="128.8" y="122.2">1</text>
<text x="128.8" y="124.7">2</text>
<text x="45" y="126.3">STEP</text>
<text x="45" y="128.8">DIR</text>
<text x="71.4" y="126.3">GND</text>
<text x="71.6" y="128.8">VCC</text>
<text x="125.8" y="128.3">3</text>
<text x="128.8" y="127.3">3</text>
<text x="211.8" y="140.5">1</text>
<text x="218.2" y="140.5">2</text>
<text x="246.1" y="140.5">1</text>
<text x="252.5" y="140.5">2</text>
<text x="280.4" y="140.5">1</text>
<text x="286.8" y="140.5">2</text>
<text x="317.2" y="140.5">1</text>
<text x="323.6" y="140.5">2</text>
<text x="356.6" y="140.5">1</text>
<text x="363" y="140.5">2</text>
<text x="211.8" y="145.5">3</text>
<text x="218.2" y="145.5">4</text>
<text x="246.1" y="145.5">3</text>
<text x="252.5" y="145.5">4</text>
<text x="280.4" y="145.5">3</text>
<text x="286.8" y="145.5">4</text>
<text x="317.2" y="145.5">3</text>
<text x="323.6" y="145.5">4</text>
<text x="356.6" y="145.5">3</text>
<text x="363" y="145.5">4</text>
<text x="45" y="164.4">EN</text>
<text x="73" y="166.9">VM</text>
<text x="125.8" y="167.7">1</text>
<text x="128.8" y="166.7">1</text>
<text x="68.2" y="169.4">GND_M</text>
<text x="92.3" y="173.5">1</text>
<text x="125.8" y="170.2">2</text>
<text x="125.8" y="172.7">3</text>
<text x="128.8" y="169.2">2</text>
<text x="128.8" y="171.7">3</text>
<text x="211.8" y="172.2">1</text>
<text x="218.2" y="172.2">2</text>
<text x="246.1" y="172.2">1</text>
<text x="252.5" y="172.2">2</text>
<text x="280.4" y="172.2">1</text>
<text x="286.8" y="172.2">2</text>
<text x="317.2" y="172.2">1</text>
<text x="323.6" y="172.2">2</text>
<text x="356.6" y="172.2">1</text>
<text x="363" y="172.2">2</text>
<text x="73.7" y="174.5">B2</text>
<text x="73.7" y="177.1">B1</text>
<text x="73.7" y="179.6">A1</text>
<text x="92.3" y="176">2</text>
<text x="92.3" y="178.6">3</text>
<text x="94.7" y="174.8">1</text>
<text x="94.7" y="177.3">2</text>
<text x="94.7" y="179.8">3</text>
<text x="211.8" y="177.3">3</text>
<text x="218.2" y="177.3">4</text>
<text x="246.1" y="177.3">3</text>
<text x="252.5" y="177.3">4</text>
<text x="280.4" y="177.3">3</text>
<text x="286.8" y="177.3">4</text>
<text x="317.2" y="177.3">3</text>
<text x="323.6" y="177.3">4</text>
<text x="356.6" y="177.3">3</text>
<text x="363" y="177.3">4</text>
<text x="73.7" y="182.1">A2</text>
<text x="92.3" y="181.1">4</text>
<text x="94.7" y="182.4">4</text>
<text x="125.8" y="184.2">1</text>
<text x="128.8" y="183.2">1</text>
<text x="128.8" y="185.7">2</text>
<text x="45" y="187.2">STEP</text>
<text x="45" y="189.8">DIR</text>
<text x="71.4" y="187.2">GND</text>
<text x="71.6" y="189.8">VCC</text>
<text x="125.8" y="186.7">2</text>
<text x="125.8" y="189.3">3</text>
<text x="128.8" y="188.2">3</text>
<text x="45" y="224.1">EN</text>
<text x="73" y="226.6">VM</text>
<text x="125.8" y="227.4">1</text>
<text x="128.8" y="226.3">1</text>
<text x="68.2" y="229.1">GND_M</text>
<text x="92.3" y="233.2">1</text>
<text x="125.8" y="229.9">2</text>
<text x="125.8" y="232.4">3</text>
<text x="128.8" y="228.9">2</text>
<text x="128.8" y="231.4">3</text>
<text x="73.7" y="234.2">B2</text>
<text x="73.7" y="236.8">B1</text>
<text x="73.7" y="239.3">A1</text>
<text x="92.3" y="235.7">2</text>
<text x="92.3" y="238.3">3</text>
<text x="94.7" y="234.4">1</text>
<text x="94.7" y="237">2</text>
<text x="94.7" y="239.5">3</text>
<text x="251.5" y="238.8">1</text>
<text x="254.5" y="237.8">1</text>
<text x="73.7" y="241.8">A2</text>
<text x="92.3" y="240.8">4</text>
<text x="94.7" y="242.1">4</text>
<text x="125.8" y="243.9">1</text>
<text x="128.8" y="242.9">1</text>
<text x="128.8" y="245.4">2</text>
<text x="251.5" y="241.3">2</text>
<text x="251.5" y="243.9">3</text>
<text x="254.5" y="240.3">2</text>
<text x="254.5" y="242.9">3</text>
<text x="273.9" y="240.8">1</text>
<text x="273.9" y="243.3">2</text>
<text x="276.3" y="242.1">DO</text>
<text x="276.3" y="244.6">GND</text>
<text x="282.3" y="242.1">VDD</text>
<text x="284.8" y="244.6">DI</text>
<text x="288.2" y="243.3">3</text>
<text x="288.2" y="240.8">4</text>
<text x="45" y="246.9">STEP</text>
<text x="45" y="249.5">DIR</text>
<text x="71.4" y="246.9">GND</text>
<text x="71.6" y="249.5">VCC</text>
<text x="125.8" y="246.4">2</text>
<text x="125.8" y="248.9">3</text>
<text x="128.8" y="247.9">3</text>
<text x="364.6" y="256">5</text>
<text x="364.6" y="253.5">6</text>
<text x="366.9" y="257.3">4</text>
<text x="366.9" y="254.8">5</text>
<text x="366.9" y="252.2">6</text>
<text x="364.6" y="263.7">2</text>
<text x="364.6" y="261.1">3</text>
<text x="364.6" y="258.6">4</text>
<text x="366.9" y="262.4">2</text>
<text x="366.9" y="259.8">3</text>
<text x="364.6" y="266.2">1</text>
<text x="366.9" y="264.9">1</text>
<text x="371.7" y="275.1">1</text>
<text x="371.7" y="277.6">2</text>
<text x="374.1" y="276.4">1</text>
<text x="374.1" y="278.9">2</text>
</g>
<g font-size="2.3" fill="#a00000">
<text x="54.4" y="57.7">StepperDrive</text>
<text x="54.4" y="117.4">StepperDrive</text>
<text x="54.4" y="178.3">StepperDrive</text>
<text x="54.4" y="238">StepperDrive</text>
</g>
<g font-size="1.5" fill="#000080">
<text x="216.9" y="92.1">M1_ENC1</text>
<text x="253.7" y="92.1">M2_ENC1</text>
<text x="310.9" y="92.1">M3_ENC1</text>
<text x="356.6" y="92.1">M4_ENC1</text>
<text x="361.7" y="249.6">P1</text>
</g>
</svg>
